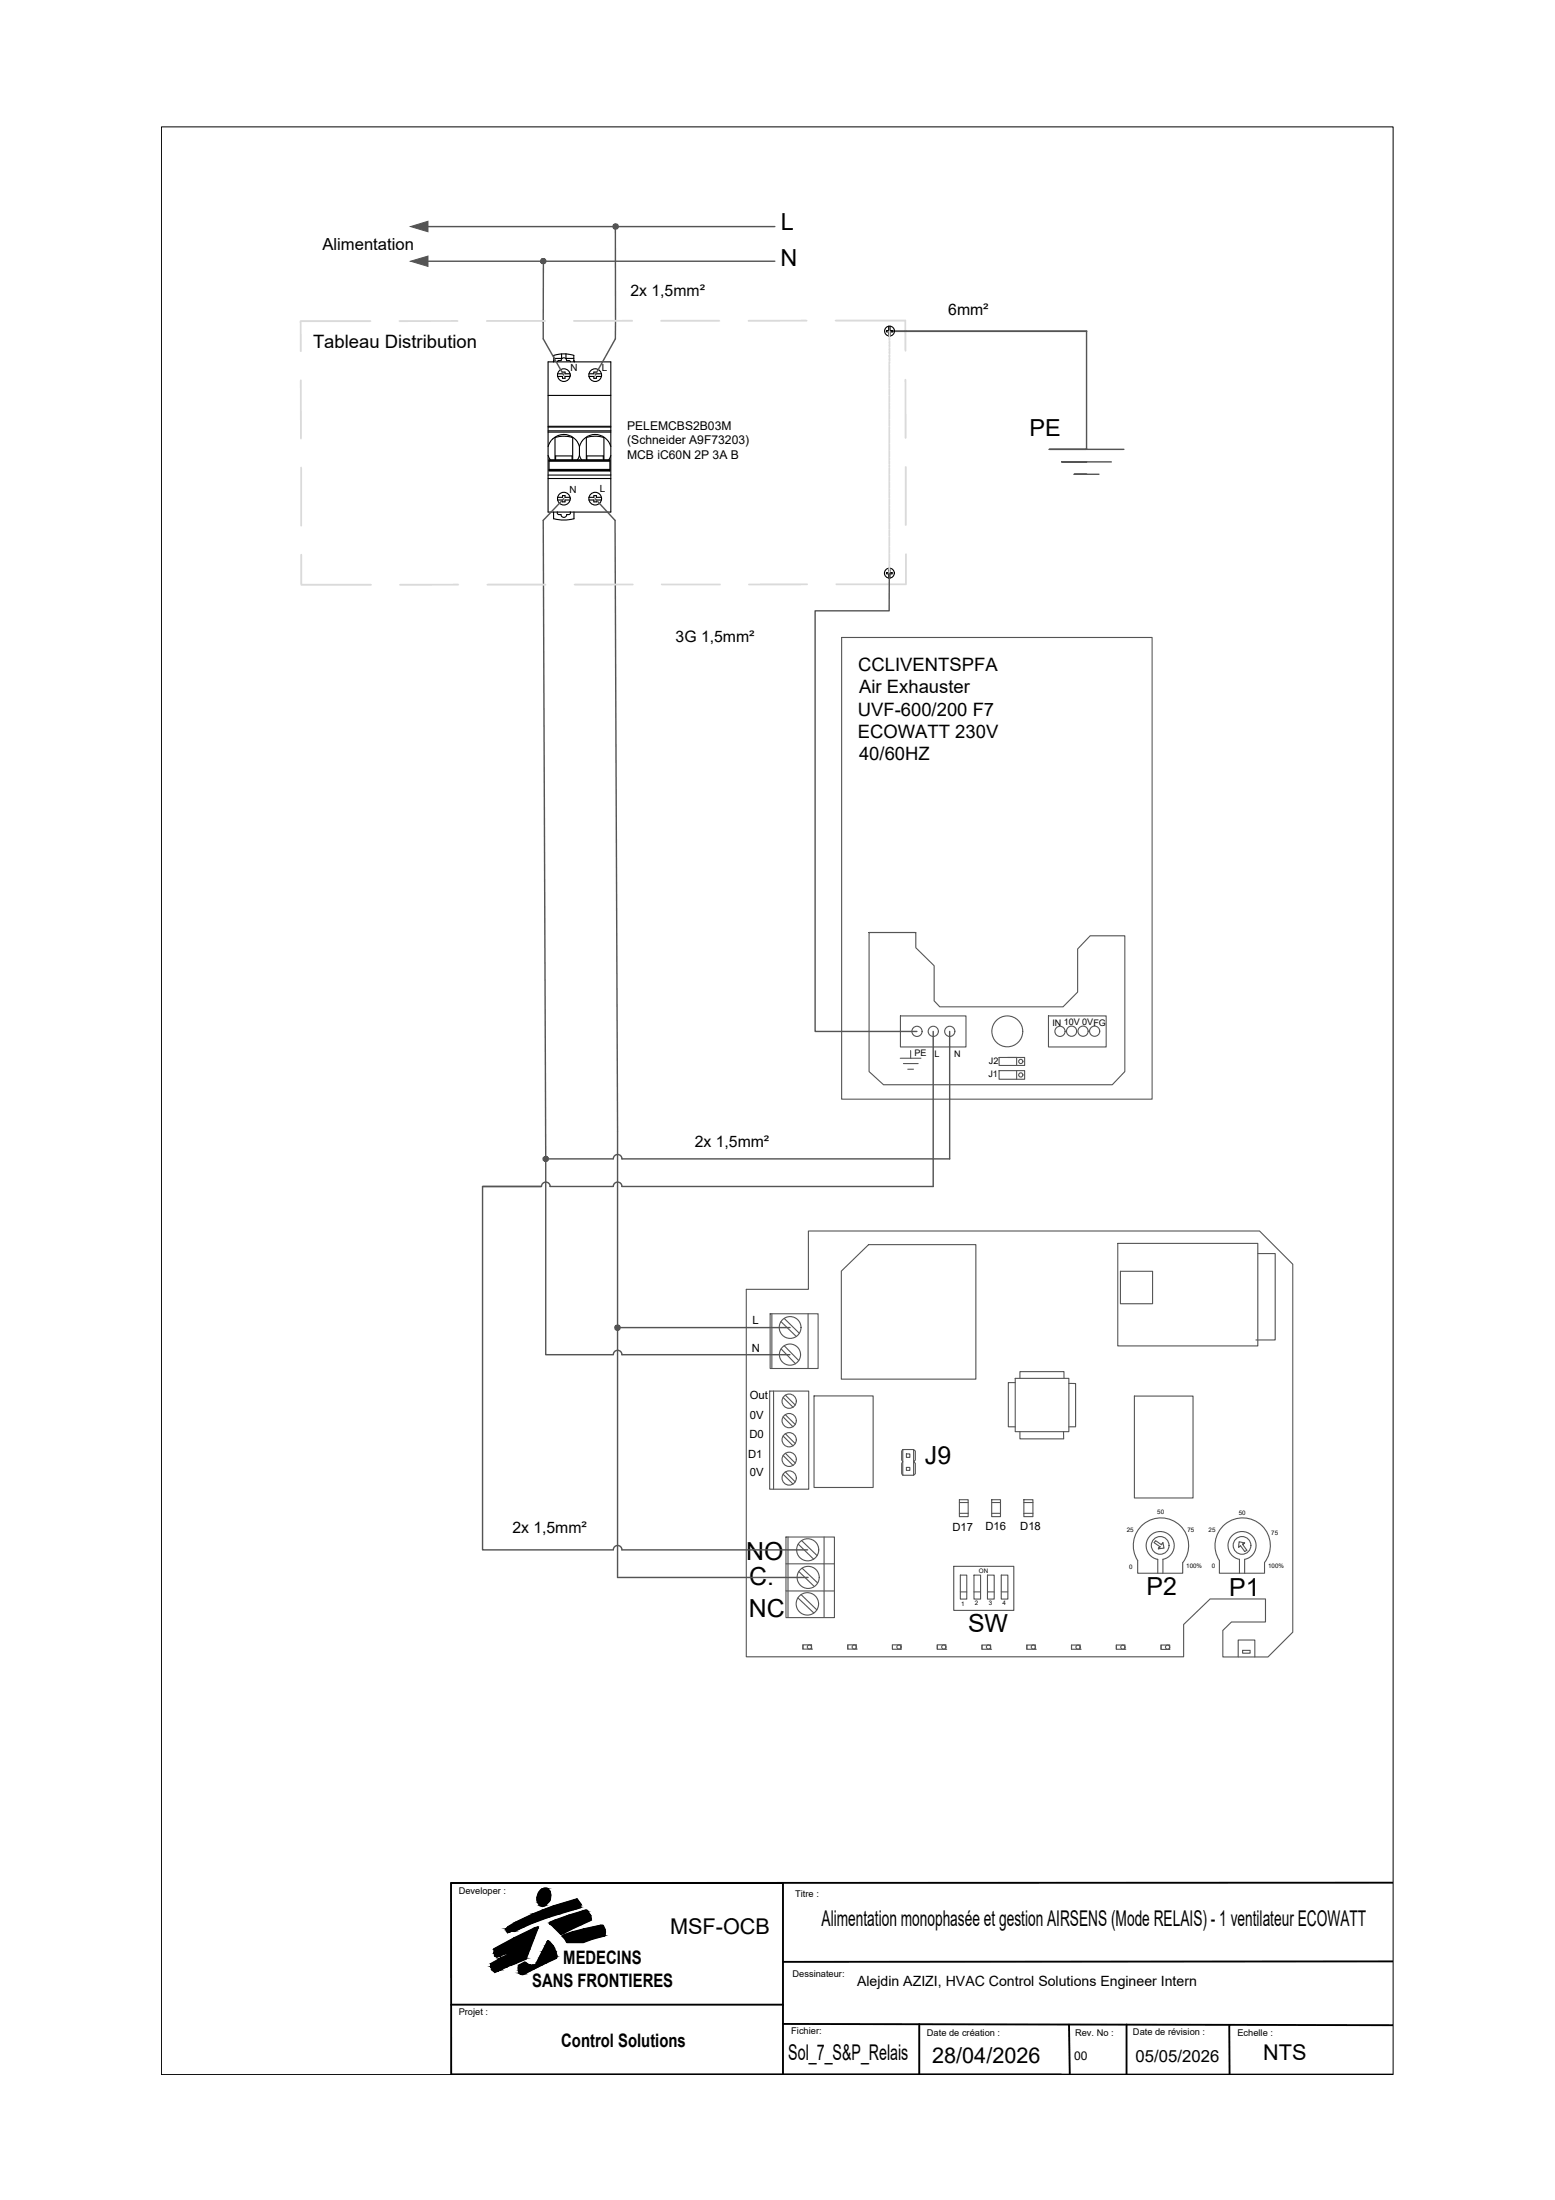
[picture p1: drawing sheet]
<svg xmlns="http://www.w3.org/2000/svg" width="210mm" height="297mm" viewBox="0 0 210 297" stroke-linecap="round" stroke-linejoin="round" font-family="sans-serif">
<!-- layer: 01_Puissance -->
<g fill="none" stroke="#545454" stroke-width=".19">
<path d="M57.8 30.6h46.8M57.8 35.3h46.8M73.3 35.3v10.4l2.8 5M83.1 30.6v15.1l-2.8 5M146.7 44.7v16h-5.1h10.1M80.3 67.3l2.7 3 .4 82.5v60.2h25.7M146.7 62.4h-3.4h6.7M146.7 64h-1.7h3.3M126 139.3v20.9h-42.1M65.1 160.2h8h-8v49.1h17.7a.59 .59 0 0 1 .6-.6 .59 .59 0 0 1 .6 .6M73.1 160.2a.58 .58 0 0 1 .6-.6 .58 .58 0 0 1 .6 .6M83.4 179.2h23.2"/>
<path d="M84 160.2a.58 .58 0 0 0-.6-.6 .58 .58 0 0 0-.6 .6h-8.6M83.9 209.3h25.1"/>
</g>
<g fill="#545454" stroke="#545454" stroke-width=".13">
<path d="M55.4 30.6l2.4-.7v1.4z"/>
<path d="M55.4 35.3l2.4-.7v1.4z"/>
<path d="M83.1 30.6h.3v-.2zM83.3 30.3l.1 .1-.3 .2zM83.1 30.2v.4l.2-.3z"/>
<path d="M82.9 30.3l.2 .3v-.4zM82.8 30.4l.1-.1 .2 .3zM82.8 30.4l-.1 .2h.4z"/>
<path d="M82.7 30.6l.1 .2 .3-.2zM82.8 30.8l.3-.2-.2 .3zM83.1 30.6l-.2 .3h.2z"/>
<path d="M83.1 30.6v.3h.2zM83.1 30.6l.3 .2-.1 .1zM83.1 30.6l.3 .2v-.2z"/>
<path d="M73.3 35.3h.4l-.1-.2zM73.5 35l.1 .1-.3 .2zM73.3 34.9v.4l.2-.3z"/>
<path d="M73.2 35l.1 .3v-.4zM73.2 35l.1 .3-.3-.2zM73 35.1v.2h.3z"/>
<path d="M73 35.3v.1l.3-.1zM73 35.4l.3-.1-.1 .3zM73.3 35.3l-.1 .3h.1z"/>
<path d="M73.3 35.3v.3h.2zM73.3 35.3l.3 .1-.1 .2zM73.3 35.3l.3 .1 .1-.1z"/>
<path d="M83.4 179.2h.3v-.1zM83.5 179l.2 .1-.3 .1zM83.4 178.9v.3l.1-.2z"/>
<path d="M83.2 179l.2 .2v-.3zM83.2 179l.2 .2-.4-.1zM83 179.1v.1h.4z"/>
<path d="M83 179.2v.2l.4-.2zM83 179.4l.4-.2-.2 .4zM83.4 179.2l-.2 .4h.2z"/>
<path d="M83.4 179.2v.4h.1zM83.4 179.2l.3 .2-.2 .2zM83.4 179.2l.3 .2v-.2z"/>
</g>
<!-- layer: 03_Symbole -->
<g fill="none" stroke="#000" stroke-width=".15">
<path d="M74 48.9h8.5v20.2h-8.5zM74 58.3h8.5M74 58.2h8.5M74 57.7h8.5M74 57.6h8.5M74 53.4h8.5M74.7 48.7v.2M74.8 48.7l-.1 .1M74.8 48.7h.1M75.3 50.5h.6v-.3h.4v.3h.6M75.3 50.8h.6v.3h.4v-.3h.6M75.4 48.7h.3a.37 .37 0 0 1 .4-.4 .37 .37 0 0 1 .4 .4h.3"/>
<path d="M75.5 48.7l-.3 .2M75.8 47.8v.6h-1.1M75.8 47.8l-1.1 .2v.7M76.4 47.8v.6h1.1M76.4 47.8l1.1 .2M76.4 47.8h-.6M76.8 48.7l.2 .2M77.5 48v.9M77.5 48.7h.1M77.5 48.7l.1 .1M79.5 50.5h.7v-.3h.3v.3h.7M79.5 50.8h.7v.3h.3v-.3h.7"/>
<path d="M120 44.1v.5h-.3v.2h.3v.6M120.1 44.1v.5h.3v.2h-.3v.6M74 61.5l.3 .6M74 60.3a2.19 2.19 0 0 1 2.1-1.6 2.19 2.19 0 0 1 2.1 1.6M74 64.6h8.5M74 64.1h8.5M74.1 62.1h8.2v1.5h-8.2zM74.1 63.5h8.2M74.1 63.4h8.2M74.1 62.3h8.2M74.1 62.2h8.2M74.7 69.1v.9"/>
<path d="M74.7 70l1.4 .2 1.4-.2M74.9 62.1v-3a3.8 3.8 0 0 1 2.4 0v3M75 62.1v-.5h2.2v.5M75.2 69.1a.25 .25 0 0 0 .3 .4h.2M75.3 67.5h.6v.3h.4v-.3h.6M75.3 67.1h.6v-.2h.4v.2h.6M75.7 69.5a.39 .39 0 0 0 .4 .4 .39 .39 0 0 0 .4-.4M77 69.1a.24 .24 0 0 1-.2 .4h-.3M77.5 69.1v.9M78.2 61.5l.3 .6M78.2 60.3v1.2l-.3 .6M78.2 60.3a2.19 2.19 0 0 1 2.1-1.6 2.19 2.19 0 0 1 2.2 1.6"/>
<path d="M79.1 62.1v-3a3.8 3.8 0 0 1 2.4 0v3M79.2 62.1v-.5h2.2v.5M79.5 67.5h.7v.3h.3v-.3h.7M79.5 67.1h.7v-.2h.3v.2h.7M82.5 61.5l-.3 .6M120 76.7v.6h-.3v.2h.3v.5M120.1 76.7v.6h.3v.2h-.3v.5"/>
<circle cx="76.1" cy="50.6" r=".86"/>
<circle cx="80.3" cy="50.6" r=".86"/>
<circle cx="120.1" cy="44.7" r=".67"/>
<circle cx="76.1" cy="67.3" r=".86"/>
<circle cx="80.3" cy="67.3" r=".86"/>
<circle cx="120.1" cy="77.4" r=".67"/>
</g>
<!-- layer: B-Puissance -->
<path d="M76.1 67.3l-2.8 3 .4 86.2h9.1M128.2 139.3v17.2h-44.3M73.7 156.5v26.4h9.1a.59 .59 0 0 1 .6-.6 .59 .59 0 0 1 .6 .6M82.8 156.5a.58 .58 0 0 1 .6-.6 .58 .58 0 0 1 .6 .6M83.9 182.9h22.7" fill="none" stroke="#545454" stroke-width=".19"/>
<!-- layer: 03_Symbole -->
<g fill="none" stroke="#545454" stroke-width=".15">
<path d="M113.6 86.1h41.9v62.3h-41.9zM117.3 125.9v18.8l2 1.8h30.8l1.7-1.8v-18.3h-4.6l-1.7 1.7v5.8l-2 2h-16.6l-.8-.8v-4.7l-2.5-2.4v-2.1h-6.3h6.3M121.5 137.2h8.9v4.2h-8.9zM141.5 137.2h7.8v4.2h-7.8zM121.5 142.9h2.8M121.9 143.6h2M122.5 144.4h.8M122.9 141.8v1.1M134.9 142.8h3.4v1.1h-3.4zM134.9 144.6h3.4v1.1h-3.4zM136 142.8h1.2v1.1M137.2 144.6v1.1"/>
<path d="M100.7 174.1h8.4v-7.9h60.9l4.5 4.5v49.7l-3.3 3.3h-6.1v-3.6l1.1-1.1h4.6v-3.1h-7.4l-3.6 3.4v4.4h-59.1zM104 177.4h6.4v7.4h-6.4zM104.2 177.4v7.4M105.4 178.4l2.1 2.1M105.9 178l2 2M109.1 177.4v7.4M113.6 171.6l3.6-3.6h14.5v18.2h-18.1zM150.9 167.9h18.9v13.8h-18.9zM151.2 171.6h4.4v4.4h-4.4zM169.8 169.3h2.3v11.6h-2.6M103.9 187.8h5.3v13.3h-5.3zM104.4 187.8v13.3"/>
<path d="M105.4 182.1l2 2M105.7 199.1l1.3 1.3M105.7 196.5l1.3 1.4M105.7 193.9l1.3 1.3M105.7 191.3l1.3 1.3M105.7 188.7l1.3 1.3M105.9 181.7l1.9 2M106 198.7l1.3 1.4M106 196.2l1.3 1.3M106 193.6l1.3 1.3M106 191l1.3 1.3M106 188.4l1.3 1.3"/>
<path d="M109.9 188.5h8v12.3h-8zM121.9 195.7h1.4v3.5h-1.4zM121.9 195.7l-.2 .2v1.2l.2 .3-.2 .2v1.4l.2 .2M122.4 196.3h.4v.5h-.4zM122.4 198.1h.4v.4h-.4zM123.3 195.7l.3 .2v1.2l-.3 .2 .3 .3v1.4l-.3 .2M137 186.1h7.3v7.2h-7.3zM137 186.7h-.9v5.9h.9M137.7 193.3v1h5.9v-1M137.7 186.1v-.9h5.9v.9M144.3 186.8h.9v5.8h-.9M153.1 188.5h7.9v13.8h-7.9z"/>
<path d="M106.1 207.5h6.5v10.9h-6.5zM106.1 211.1h6.5M106.1 214.8h6.5M106.4 207.5v10.9M107.7 215.7l2.2 2.1M107.7 208.5l2.1 2M107.8 212.2l2.1 2M108.1 215.3l2.2 2.1M108.2 208l2.1 2M108.3 211.7l2.1 2M111.2 207.5v10.9M128.7 211.5h8.1v5.9h-8.1z"/>
<path d="M129.5 202.5h1.2v2.3h-1.2zM129.5 202.9h1.2M129.5 204.3h1.2M129.6 212.7h.9v3.2h-.9zM129.6 214.9h.9M131.5 212.7h.9v3.2h-.9zM131.5 214.9h.9M133.3 212.7h.9v3.2h-.9zM133.3 214.9h.9M133.9 202.5h1.2v2.3h-1.2zM133.9 202.9h1.2M133.9 204.3h1.2"/>
<path d="M135.2 212.7h.8v3.2h-.8zM135.2 214.9h.8M138.2 202.5h1.2v2.3h-1.2zM138.2 202.9h1.2M138.2 204.3h1.2M153.9 206.3a3.7 3.7 0 0 1 5.2-.5 3.7 3.7 0 0 1 .5 5.2v1.4h-6v-1.7a3.8 3.8 0 0 1 .3-4.4zM156 208l.8 .6 .2-.3 .1 .7-.7 .1 .2-.3-.2 .3 .2-.3-.8-.5zM156.3 212.4v-1.9a1.89 1.89 0 0 1-1.3-2.9 1.89 1.89 0 0 1 3.2 0 1.89 1.89 0 0 1-1.2 2.9v1.9M156.6 208.8l-.2 .3M157 208.3l-.2 .2M164.9 206.3a3.7 3.7 0 0 1 5.2-.5 3.7 3.7 0 0 1 .6 5.2v1.4h-6.1v-1.7a3.8 3.8 0 0 1 .3-4.4zM167.3 212.4v-1.9a1.89 1.89 0 0 1-1.2-2.9 1.89 1.89 0 0 1 3.1 0 1.89 1.89 0 0 1-1.2 2.9v1.9"/>
<path d="M167.7 208.5l.3-.2-.7-.1-.1 .7 .2-.1M167.7 208.5l.3-.2-.3 .2 .6 .8-.3 .2-.5-.8-.3 .2M168 208.3l-.3 .2M108.4 222.1v.6h1.1v-.6h-1.1v.6M109.5 222.7h.1M114.4 222.1v.6h1.2v-.6h-1.2v.6M115.6 222.7h.1M120.5 222.1v.6h1.1v-.6h-1.1v.6M121.6 222.7h.1M126.5 222.1v.6h1.2v-.6M127.7 222.7h.1M127.7 222.1h-1.2v.6"/>
<path d="M132.6 222.1v.6h1.1v-.6h-1.1v.6M133.7 222.7h.1M138.6 222.1v.6h1.1v-.6M139.7 222.7h.1M139.8 222.1h-1.2v.6M144.6 222.1v.6h1.2v-.6h-1.2v.6M145.8 222.7h.1M150.7 222.1v.6h1.1v-.6M151.8 222.7h.1M151.9 222.1h-1.2v.6M156.7 222.1v.6h1.2v-.6h-1.2v.6M157.9 222.7h.1"/>
<path d="M167.1 223.7v-2.3h2.3v2.3M167.7 222.8h1v.4h-1z"/>
<circle cx="123.8" cy="139.3" r=".69"/>
<circle cx="126" cy="139.3" r=".69"/>
<circle cx="128.2" cy="139.3" r=".69"/>
<circle cx="136" cy="139.3" r="2.09"/>
<circle cx="143.1" cy="139.3" r=".69"/>
<circle cx="144.6" cy="139.2" r=".69"/>
<circle cx="146.2" cy="139.2" r=".69"/>
<circle cx="147.8" cy="139.2" r=".69"/>
<circle cx="137.8" cy="145.1" r=".29"/>
<circle cx="137.8" cy="143.3" r=".29"/>
<circle cx="106.7" cy="179.2" r="1.47"/>
<circle cx="106.5" cy="197" r=".96"/>
<circle cx="106.5" cy="199.6" r=".96"/>
<circle cx="106.5" cy="189.2" r=".96"/>
<circle cx="106.5" cy="191.8" r=".96"/>
<circle cx="106.5" cy="194.4" r=".96"/>
<circle cx="106.6" cy="182.9" r="1.43"/>
<circle cx="109" cy="216.6" r="1.51"/>
<circle cx="109" cy="209.2" r="1.49"/>
<circle cx="109.1" cy="213" r="1.49"/>
<circle cx="156.6" cy="208.7" r="1.2"/>
<circle cx="167.7" cy="208.7" r="1.2"/>
<circle cx="109.3" cy="222.4" r=".29"/>
<circle cx="115.3" cy="222.4" r=".29"/>
<circle cx="121.3" cy="222.4" r=".29"/>
<circle cx="127.4" cy="222.4" r=".29"/>
<circle cx="133.4" cy="222.4" r=".29"/>
<circle cx="139.5" cy="222.4" r=".29"/>
<circle cx="145.5" cy="222.4" r=".29"/>
<circle cx="151.6" cy="222.4" r=".29"/>
<circle cx="157.6" cy="222.4" r=".29"/>
</g>
<!-- layer: 04_Texte -->
<g fill="none" stroke="#000" stroke-width=".25">
<path d="M60.9 254.2h44.8v25.9M73.2 255a1.56 1.56 0 0 0-.3 2.3l.3 .1a1.47 1.47 0 0 0 1-2M74.2 259.6a31.1 31.1 0 0 1 5-1.7 1.34 1.34 0 0 1 .5 1.4l-4 1.9-1.3-1.4h-.2zM188 254.2h-127.1v25.9h127.1M60.9 270.7h44.8M66.7 263.2l2.7-1.5 2.8-1.4 .4-.1-1.6 4.3-2.1 .9M68.6 260.2a35 35 0 0 1 9.3-3.8l.5 .7v.4l-1 .3a41.1 41.1 0 0 0-7.9 2.9h-.4M70 265.4l.8-.4 .9 .4 .6-.1 1.7-3.2a2.97 2.97 0 0 1 1.1 2v.3l-4.5 2.2-.3-.1a1.05 1.05 0 0 1-.3-1.1zM75.9 261.4l.2-.1a28 28 0 0 1 5.3-1.3l.3 .8-.1 .6-1.7 .4-1.2 .4h-2.2l-.2-.4zM105.7 273.3l82.3 .1M124.1 273.3v6.8M144.3 273.4l.1 6.7"/>
<path d="M152.1 273.4v6.7M165.9 273.4l.1 6.7M188 264.8l-82.3 .1M60.9 280.1h82.3"/>
</g>
<g fill="#000" stroke="#000" stroke-width=".13">
<path d="M72.9 257.3h.7zM73.4 255h.5zM77.6 256.5l.3-.1v.1zM79 257.9h.2zM81 260h.4zM66.6 266.1h.7l-.5 .2zM66.7 263.8h1.7l-.9 .3zM68.5 260.9h.2l-.2 .1zM69.1 260.7h.4zM70.1 266.4h.8l-.3 .1zM72.5 260.2h.1zM74 262.1l.2 .1h-.3z"/>
<path d="M74.9 260.3h2.5l-1.3 .7z"/>
<path d="M69.5 259.7l1.1 .5 1.2-.5zM68.6 260.2l.9-.5 1.1 .5z"/>
<path d="M69.6 259.6l2.2 .1 .2-.1zM69.5 259.7l.1-.1 2.2 .1z"/>
<path d="M72.9 257.3h.7zM72.9 257.3h.7l-.4 .1z"/>
<path d="M71 258.9l1 .7 1.8-.7zM69.6 259.6l1.4-.7 1 .7z"/>
<path d="M73.4 255h.5zM73.4 255h.5z"/>
<path d="M73.3 255h.7zM73.2 255h.8z"/>
<path d="M72.6 256.9l1 .4 .4-.4zM72.6 256.9l1 .4h-.7z"/>
<path d="M73.2 255l.9 .2-.1-.2zM73.2 255l.9 .2h-1.1z"/>
<path d="M73 255.2l1.2 .2-.1-.2zM73 255.2l1.2 .2h-1.3z"/>
<path d="M72.6 256.7l1.4 .2 .1-.2zM72.6 256.7l1.4 .2h-1.4z"/>
<path d="M72.5 256.6l1.6 .1 .1-.1zM72.5 256.6l1.6 .1h-1.5z"/>
<path d="M72.9 255.4h1.3zM72.9 255.4h1.3h-1.4z"/>
<path d="M72.8 255.4l1.5 .2-.1-.2zM72.8 255.4l1.5 .2h-1.6z"/>
<path d="M72.5 256.5h1.7zM72.5 256.5l1.7 .1z"/>
<path d="M72.7 255.6l1.6 .3v-.3zM72.7 255.6l1.6 .3h-1.7z"/>
<path d="M72.5 256.2l1.7 .3 .1-.3zM72.5 256.2l1.7 .3h-1.7z"/>
<path d="M72.6 255.9l1.7 .3v-.3zM72.6 255.9l1.7 .3h-1.8z"/>
<path d="M72 258.4l1.8 .5 1.5-.5zM71 258.9l1-.5 1.8 .5z"/>
<path d="M72 258.4h3.4zM72 258.4h3.3z"/>
<path d="M73.5 257.8l1.9 .6 2-.6zM72 258.4l1.5-.6 1.9 .6z"/>
<path d="M73.6 257.8h4zM73.5 257.8h3.9z"/>
<path d="M77.6 256.5l.8 .6-.5-.6zM75.7 257.1l1.9-.6 .8 .6z"/>
<path d="M75.7 257.1l2.7 .3v-.3zM74.7 257.4l1-.3 2.7 .3z"/>
<path d="M74.7 257.4l3.7 .1v-.1zM74.3 257.5l.4-.1 3.7 .1z"/>
<path d="M74.3 257.5l3.3 .3 .8-.3zM73.6 257.8l.7-.3 3.3 .3z"/>
<path d="M74.4 259.8l3 .5 1-.5zM74.4 259.8l3 .5h-2.5z"/>
<path d="M74.4 259.8h4zM74.4 259.8h4z"/>
<path d="M74.2 259.8h4.2h.2zM74.2 259.8h4.2h-4z"/>
<path d="M74.2 259.6l4.4 .2 .4-.2zM74.2 259.6l4.4 .2h-4.4z"/>
<path d="M79 257.9l.3 .1zM78.7 258l.3-.1 .3 .1z"/>
<path d="M78.7 258l1 .6-.4-.6zM76.8 258.6l1.9-.6 1 .6z"/>
<path d="M74.9 259.3l4.1 .3 .7-.3zM74.2 259.6l.7-.3 4.1 .3z"/>
<path d="M76.8 258.6h2.9zM76.8 258.6h2.9z"/>
<path d="M76.8 258.6l3 .5-.1-.5zM75.5 259.1l1.3-.5 3 .5z"/>
<path d="M75 259.3h4.7zM74.9 259.3h4.8z"/>
<path d="M75.5 259.1l4.2 .2 .1-.2zM75 259.3l.5-.2 4.2 .2z"/>
<path d="M81 260l.6 .5-.2-.5zM78.9 260.5l2.1-.5 .6 .5z"/>
<path d="M66.7 263.8l.1 .3h.7zM66.8 264.1h.7l-.4 .2z"/>
<path d="M66.4 266l.9 .1 .3-.1zM66.4 266l.9 .1h-.7z"/>
<path d="M66.2 265.5l1.4 .5 .9-.5zM66.2 265.5l1.4 .5h-1.2z"/>
<path d="M66.7 263.7h2zM66.7 263.7l1.7 .1z"/>
<path d="M66.2 265.4l2.3 .1 .4-.1zM66.2 265.4l2.3 .1h-2.3z"/>
<path d="M68.4 260.7l.3 .2 .4-.2zM68.4 260.7l.3 .2h-.2z"/>
<path d="M68.4 260.7h.7zM68.4 260.7h.7z"/>
<path d="M66.2 265.1l2.7 .3 .6-.3zM66.2 265.1l2.7 .3h-2.7z"/>
<path d="M68.2 260.4l1.3 .3 .5-.3zM68.2 260.4l1.3 .3h-1.1z"/>
<path d="M70.1 266.4l.2 .1h.3zM70.3 266.5h.3z"/>
<path d="M68.5 260.2l1.5 .2 .5-.2zM68.2 260.4l.3-.2 1.5 .2z"/>
<path d="M68.6 260.2h2zM68.5 260.2h2z"/>
<path d="M70.8 265l.5 .3zM70.3 265.3l.5-.3 .5 .3z"/>
<path d="M67.3 264.5l2.2 .6 1.5-.6zM66.2 265.1l1.1-.6 2.2 .6z"/>
<path d="M67.5 264.4l3.5 .1v-.1zM67.3 264.5l.2-.1 3.5 .1z"/>
<path d="M68.6 263.8l2.4 .6 .2-.6zM67.5 264.4l1.1-.6 2.4 .6z"/>
<path d="M68.7 263.8h2.5h.1zM68.7 263.8h2.5h-2.6z"/>
<path d="M68.7 263.7h2.6zM68.7 263.7l2.6 .1h-2.6z"/>
<path d="M66.7 263.7h4.6zM66.7 263.7h4.6z"/>
<path d="M70.3 265.3l1.4 .1zM70.1 265.4l.2-.1 1.4 .1z"/>
<path d="M66.7 263.2l4.6 .5 .2-.5zM66.7 263.2l4.6 .5h-4.6z"/>
<path d="M70 266.1l.9 .3 .6-.3zM70 266.1l.9 .3h-.8z"/>
<path d="M70.1 265.4h1.6zM70.1 265.4h1.6z"/>
<path d="M70 265.9l1.5 .2 .5-.2zM70 265.9l1.5 .2h-1.5z"/>
<path d="M69.4 261.7l2.1 1.5 .6-1.5zM66.7 263.2l2.7-1.5 2.1 1.5z"/>
<path d="M70 265.8h2.1zM70 265.8l2 .1z"/>
<path d="M70 265.6l2.1 .2 .4-.2zM70 265.6l2.1 .2h-2.1z"/>
<path d="M72.2 260.3l-.1 1.4 .5-1.4zM69.4 261.7l2.8-1.4-.1 1.4z"/>
<path d="M72.5 260.2l.1 .1zM72.4 260.3h.2z"/>
<path d="M72.4 260.3h.2zM72.2 260.3h.2h.2z"/>
<path d="M70 265.4l2.5 .2 .4-.2zM70 265.4l2.5 .2h-2.5z"/>
<path d="M70.1 265.4h2.9zM70 265.4h2.9z"/>
<path d="M71.8 265.4h1.2zM71.7 265.4h1.3z"/>
<path d="M72.3 265.3h.8zM71.8 265.4h1.2z"/>
<path d="M72.5 265l.6 .3 .6-.3zM72.5 265l.6 .3h-.8z"/>
<path d="M73.9 262.2l.7 .5-.4-.5zM73.9 262.2l.7 .5h-1z"/>
<path d="M73.6 262.7l1.4 .8-.4-.8zM73.6 262.7l1.4 .8h-1.8z"/>
<path d="M74.9 260.3l.7 .7h.5zM75.6 261h.5l-.4 .2z"/>
<path d="M73.2 263.5l1.9 .6-.1-.6zM73.2 263.5l1.9 .6h-2.2z"/>
<path d="M72.8 264.4l.9 .6 1.4-.6zM72.8 264.4l.9 .6h-1.2z"/>
<path d="M72.9 264.1l2.2 .3v-.3zM72.9 264.1l2.2 .3h-2.3z"/>
<path d="M76.3 261.8l2.4 .4 1.2-.4zM76.3 261.8l2.4 .4h-2.2z"/>
<path d="M76.3 261.8h3.6zM76.3 261.8h3.6z"/>
<path d="M76 261.5l3.9 .3 1-.3zM76 261.5l3.9 .3h-3.6z"/>
<path d="M75.9 261.4l5 .1 .5-.1zM75.9 261.4l5 .1h-4.9z"/>
<path d="M78.9 260.5h2.7zM78.8 260.5h2.8z"/>
<path d="M78.8 260.5l2.9 .3-.1-.3zM77.4 260.8l1.4-.3 2.9 .3z"/>
<path d="M76.1 261.3l5.5 .1v-.1zM76 261.4l.1-.1 5.5 .1z"/>
<path d="M76 261.4h5.6zM76 261.4h5.4h-5.5z"/>
<path d="M77.4 260.8l4.3 .1zM77.2 260.9h4.5z"/>
<path d="M77.2 260.9l4.4 .4 .1-.4zM76.1 261.3l1.1-.4 4.4 .4z"/>
</g>
<!-- layer: B-Puissance -->
<g fill="#545454" stroke="#545454" stroke-width=".13">
<path d="M73.7 156.5h.3v-.2zM73.8 156.2l.2 .1-.3 .2zM73.7 156.1v.4l.1-.3z"/>
<path d="M73.5 156.2l.2 .3v-.4zM73.3 156.3l.2-.1 .2 .3zM73.3 156.3v.2h.4z"/>
<path d="M73.3 156.5v.1l.4-.1zM73.3 156.6l.4-.1-.2 .3zM73.7 156.5l-.2 .3h.2z"/>
<path d="M73.7 156.5v.3h.1zM73.7 156.5l.3 .1-.2 .2zM73.7 156.5l.3 .1v-.1z"/>
</g>
<!-- layer: trait fin -->
<g fill="none" stroke="#dcdcdc" stroke-width=".25">
<path d="M40.6 51.4v7.8M50 43.4h-9.4v4M61.8 43.3l-7.9 .1M65.7 43.3h7.9M85.3 43.3h-7.8M89.2 43.3h7.9M108.9 43.3h-7.9M112.8 43.3h9.4v4.1M122.2 51.3v7.8M40.6 63.1v7.9M40.7 74.9v4.1h9.4M61.9 78.9l-7.9 .1"/>
<path d="M65.8 78.9h7.8M85.4 78.9h-7.8M89.3 78.9h7.9M109 78.9h-7.9M122.3 63v7.9M122.3 74.8v4.1h-9.4"/>
</g>
<!-- layer: 01_Puissance -->
<path d="M120.1 44.7h26.6" fill="none" stroke="#545454" stroke-width=".25"/>
<!-- layer: Layer1 -->
<g fill="none" stroke="#dcdcdc" stroke-width=".25">
<path d="M120 49.3v.3M120 49.8v.3M120 50.2v.4M120 50.7v.3M120 51.2v.3M120 51.6v.4M120 52.1v.3M120 52.6v.3M120 53v.3M120 53.5v.3M120 53.9v.4M120 54.4v.3"/>
<path d="M120 54.9v.3M120 55.3v.4M120 55.8v.3M120 56.3v.3M120 56.7v.3M120 57.2v.3M120 57.7v.3M120 58.1v.3M120 58.6v.3M120 59v.4M120 59.5v.3M120 60v.3"/>
<path d="M120.1 44.7v.3M120.1 45.1v.4M120.1 45.6v.3M120.1 46.1v.3M120.1 46.5v.3M120.1 47v.3M120.1 47.5v.3M120.1 47.9v.3M120.1 48.4v.3M120.1 48.9l-.1 .3M120 60.4v.4M120 60.9v.3"/>
<path d="M120 61.4v.3M120 61.8v.3M120 62.3v.3M120 62.8v.3M120 63.2v.3M120 63.7v.3M120 64.1v.4M120 64.6v.3M120 65.1v.3M120 65.5v.4M120 66v.3M120 66.5v.3"/>
<path d="M120 66.9v.3M120 67.4v.3M120 67.9v.3M120 68.3v.3M120 68.8v.3M120 69.2v.4M120 69.7v.3M120 70.2v.3M120 70.6v.4M120 71.1v.3M120 71.6v.3M120 72v.3"/>
<path d="M120 72.5v.3M120 72.9v.4M120 73.4v.3M120 73.9v.3M120 74.3v.4M120 74.8v.3M120 75.3v.3M120 75.7v.3M120 76.2v.3M120 76.7v.3M120 77.1v.3"/>
</g>
<!-- layer: V-Puissance -->
<path d="M120 77.4v5.1h-10v56.8h13.8" fill="none" stroke="#545454" stroke-width=".19"/>
<!-- layer: 0 -->
<path d="M21.8 17.1h166.3v263h-166.3z" fill="none" stroke="#000" stroke-width=".13"/>
<g font-size="3.4">
<text x="124.8" y="197.6">J9</text>
<text x="100.7" y="210.6">NO</text>
<text x="101.1" y="214">C.</text>
<text x="154.8" y="215.4">P2</text>
<text x="165.9" y="215.5">P1</text>
<text x="101.1" y="218.3">NC</text>
<text x="130.7" y="220.4">SW</text>
</g>
<g font-size="3.2">
<text x="105.4" y="35.9">N</text>
<text x="105.4" y="31">L</text>
<text x="139" y="58.9">PE</text>
</g>
<g font-size="2.9">
<text x="90.5" y="261.1">MSF-OCB</text>
<text x="110.9" y="260.1">Alimentation monophasée et gestion AIRSENS (Mode RELAIS) - 1 ventilateur ECOWATT</text>
<text x="106.4" y="278.1">Sol_7_S&amp;P_Relais</text>
<text x="125.8" y="278.5">28/04/2026</text>
<text x="170.5" y="278.2">NTS</text>
</g>
<g font-size="2.5">
<text x="42.3" y="47">Tableau Distribution</text>
<text x="115.9" y="90.6">CCLIVENTSPFA</text>
<text x="116" y="93.6">Air Exhauster</text>
<text x="115.8" y="96.6">UVF-600/200 F7</text>
<text x="115.8" y="99.6">ECOWATT 230V</text>
<text x="116" y="102.6">40/60HZ</text>
<text x="71.8" y="268.2">SANS FRONTIERES</text>
<text x="76" y="265.2">MEDECINS</text>
<text x="75.8" y="276.4">Control Solutions</text>
</g>
<text font-size="2.3" x="153.3" y="278.4">05/05/2026</text>
<text font-size="2.2" x="43.5" y="33.8">Alimentation</text>
<g font-size="2.1">
<text x="85.1" y="39.9">2x 1,5mm²</text>
<text x="128" y="42.5">6mm²</text>
<text x="91.2" y="86.7">3G 1,5mm²</text>
<text x="93.8" y="154.9">2x 1,5mm²</text>
<text x="69.2" y="207">2x 1,5mm²</text>
</g>
<text font-size="1.9" x="115.7" y="268.1">Alejdin AZIZI, HVAC Control Solutions Engineer Intern</text>
<g font-size="1.6">
<text x="84.7" y="58">PELEMCBS2B03M</text>
<text x="84.7" y="62">MCB iC60N 2P 3A B</text>
<text x="84.7" y="60">(Schneider A9F73203)</text>
<text x="145" y="278.1">00</text>
</g>
<g font-size="1.5">
<text x="101.6" y="178.7">L</text>
<text x="101.5" y="182.5">N</text>
<text x="101.2" y="188.8">Out</text>
<text x="101.2" y="191.5">0V</text>
<text x="101" y="196.8">D1</text>
<text x="101.2" y="194.1">D0</text>
<text x="101.2" y="199.3">0V</text>
<text x="128.6" y="206.7">D17</text>
<text x="133" y="206.6">D16</text>
<text x="137.7" y="206.6">D18</text>
</g>
<g font-size="1.3">
<text x="77" y="50.1">N</text>
<text x="81.2" y="50">L</text>
<text x="76.9" y="66.6">N</text>
<text x="81" y="66.5">L</text>
<text x="61.9" y="255.8">Developer :</text>
<text x="107.3" y="256.1">Titre :</text>
<text x="107" y="266.9">Dessinateur:</text>
<text x="61.9" y="272.1">Projet :</text>
<text x="106.8" y="274.6">Fichier:</text>
<text x="125.1" y="274.9">Date de création :</text>
<text x="145.1" y="274.8">Rev. No :</text>
<text x="152.9" y="274.7">Date de révision :</text>
<text x="167" y="274.9">Echelle :</text>
</g>
<g font-size="1.2">
<text x="123.4" y="142.6">PE</text>
<text x="126.2" y="142.7">L</text>
<text x="128.8" y="142.7">N</text>
<text x="133.5" y="143.6">J2</text>
<text x="142.1" y="138.5">IN 10V 0VFG</text>
<text x="133.4" y="145.4">J1</text>
</g>
<g font-size=".8">
<text x="152.1" y="206.9">25</text>
<text x="156.2" y="204.4">50</text>
<text x="160.3" y="206.9">75</text>
<text x="163.1" y="206.9">25</text>
<text x="167.2" y="204.6">50</text>
<text x="171.6" y="207.2">75</text>
<text x="132.2" y="212.3">ON</text>
<text x="152.4" y="211.8">0</text>
<text x="160.1" y="211.7">100%</text>
<text x="163.6" y="211.7">0</text>
<text x="171.2" y="211.7">100%</text>
<text x="129.7" y="216.8">1</text>
<text x="131.6" y="216.7">2</text>
<text x="133.5" y="216.8">3</text>
<text x="135.3" y="216.8">4</text>
</g>
</svg>
